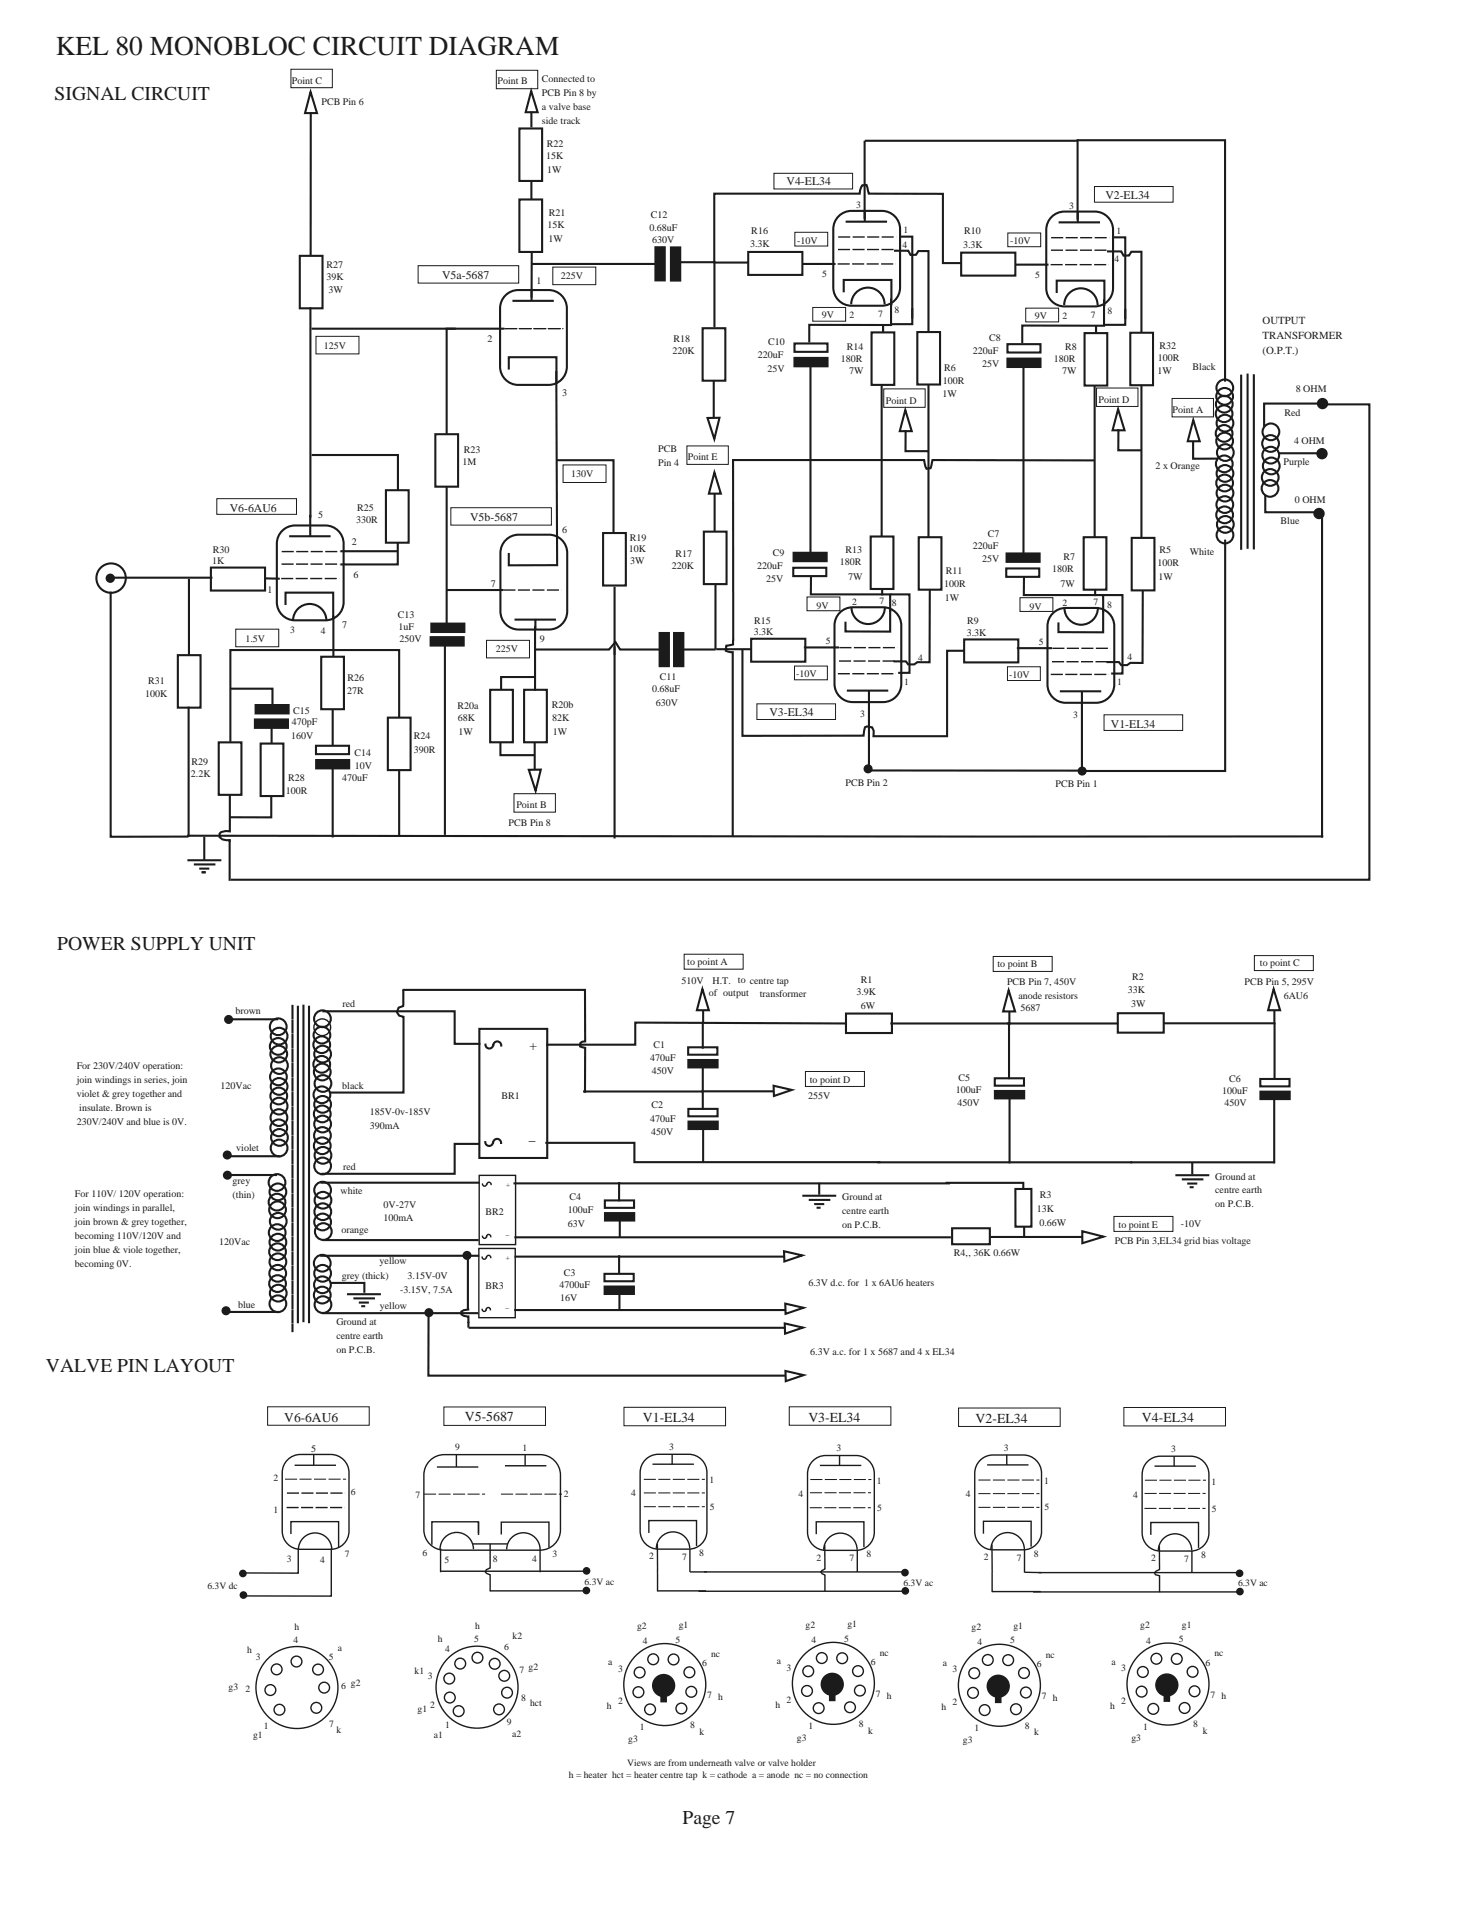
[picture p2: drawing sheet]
<svg xmlns="http://www.w3.org/2000/svg" width="216mm" height="279mm" viewBox="0 0 216 279" stroke-linecap="round" stroke-linejoin="round" font-family="sans-serif">
<g fill="none" stroke="#1f1a17" stroke-width=".3">
<path d="M75.8 18.8h3.3v7.6h-3.3zM43.8 37.3h3.3v7.7h-3.3zM75.8 29.1h3.3v7.7h-3.3zM109.2 36.8h7.9v3.3h-7.9zM140.3 36.9h7.9v3.3h-7.9zM102.6 47.9h3.3v7.7h-3.3zM127.2 48.5h3.3v7.7h-3.3zM133.9 48.5h3.3v7.6h-3.3zM158.3 48.6h3.3v7.7h-3.3zM165 48.6h3.3v7.6h-3.3zM56.3 71.6h3.4v7.6h-3.4zM63.6 63.4h3.3v7.6h-3.3z"/>
<path d="M88 77.8h3.4v7.7h-3.4zM102.7 77.6h3.4v7.7h-3.4zM127.1 78.3h3.3v7.7h-3.3zM134.1 78.4h3.3v7.7h-3.3zM158.2 78.4h3.3v7.7h-3.3zM165.2 78.5h3.3v7.7h-3.3zM26 95.6h3.3v7.7h-3.3zM30.8 82.9h7.9v3.3h-7.9zM46.9 95.9h3.3v7.6h-3.3zM109.7 93.2h7.9v3.4h-7.9zM140.7 93.3h7.9v3.4h-7.9zM31.9 108.4h3.3v7.6h-3.3z"/>
<path d="M38 108.5h3.4v7.7h-3.4zM46.1 108.9h4.8v1.2h-4.8zM56.6 104.8h3.3v7.6h-3.3zM71.6 100.7h3.3v7.7h-3.3zM76.5 100.7h3.3v7.7h-3.3z"/>
<circle cx="16.2" cy="84.4" r="2.15"/>
</g>
<g fill="#1f1a17" stroke="#1f1a17" stroke-width=".3">
<path d="M46.2 110.9h4.8v1.3h-4.8z" fill-rule="evenodd"/>
<path d="M37.2 105h4.8v1.3h-4.8z" fill-rule="evenodd"/>
<path d="M37.3 102.9h4.8v1.2h-4.8z" fill-rule="evenodd"/>
<path d="M62.9 93h4.8v1.2h-4.8z" fill-rule="evenodd"/>
<path d="M63 91h4.8v1.3h-4.8z" fill-rule="evenodd"/>
<circle cx="16.1" cy="84.4" r=".53"/>
</g>
<g fill="#fff" stroke="#1f1a17" stroke-width=".3">
<path d="M115.8 82.9h4.8v1.2h-4.8z" fill-rule="evenodd"/>
<path d="M146.9 83h4.8v1.2h-4.8z" fill-rule="evenodd"/>
</g>
<g fill="#1f1a17" stroke="#1f1a17" stroke-width=".3">
<path d="M116 52.2h4.8v1.3h-4.8z" fill-rule="evenodd"/>
<path d="M147.1 52.3h4.8v1.3h-4.8z" fill-rule="evenodd"/>
<path d="M115.8 80.7h4.9v1.2h-4.9z" fill-rule="evenodd"/>
<path d="M146.9 80.8h4.9v1.2h-4.9z" fill-rule="evenodd"/>
<path d="M96.3 92.4h1.3v4.8h-1.3z" fill-rule="evenodd"/>
<path d="M98.4 92.4h1.4v4.8h-1.4z" fill-rule="evenodd"/>
<path d="M95.7 36.1h1.3v4.8h-1.3z" fill-rule="evenodd"/>
<path d="M97.9 36.1h1.4v4.9h-1.4z" fill-rule="evenodd"/>
<path d="M100.5 154.7h4.2v1.1h-4.2z" fill-rule="evenodd"/>
<path d="M145.2 159.3h4.3v1h-4.3z" fill-rule="evenodd"/>
<path d="M184 159.4h4.3v1h-4.3z" fill-rule="evenodd"/>
<path d="M88.3 187.8h4.2v1.1h-4.2z" fill-rule="evenodd"/>
<path d="M88.3 177.1h4.3v1.1h-4.3z" fill-rule="evenodd"/>
<path d="M100.5 163.7h4.3v1.1h-4.3z" fill-rule="evenodd"/>
<circle cx="192.5" cy="75" r=".68"/>
<circle cx="193.1" cy="58.9" r=".68"/>
<circle cx="193" cy="66.2" r=".68"/>
</g>
<g fill="none" stroke="#1f1a17" stroke-width=".3">
<path d="M45.3 13.4l1 3.1h-1.8zM45.4 16.4l-.1 20.9M77.5 13.3l1 3.1h-1.8zM77.6 16.3v2.3M77.6 36.8v6.6M77.6 38.5h18.3M99.2 38.3h5.1M104.2 38.3h5.1M104.3 38.1v9.7M117.1 38.5h4.9M122.2 31.8a2.65 2.65 0 0 1 2.1-1h4.4a2.66 2.66 0 0 1 2.7 2.6v8.6a2.66 2.66 0 0 1-2.7 2.6h-4.4a2.66 2.66 0 0 1-2.7-2.6v-8.6l.1-.6zM123.4 32.4h6.1"/>
<path d="M126.2 20.5v11.5M126.2 30.8v1.6M130.5 36.6h2.1l.3 .6h.8l.4-.5h1.5M131.4 34.5h1.8v12M135.5 36.5v12M148.2 38.6h4.9M153.3 31.9a2.65 2.65 0 0 1 2.1-1h4.4a2.66 2.66 0 0 1 2.7 2.6v8.6a2.66 2.66 0 0 1-2.7 2.6h-4.4a2.66 2.66 0 0 1-2.7-2.6v-8.6l.1-.6zM154.5 32.5h6.1M157.3 20.5h21.5v35.2M157.3 20.3v11.8M157.3 30.9v1.6M161.6 36.7h2.1l.3 .6h.8l.3-.5h1.6"/>
<path d="M162.5 34.6h1.8v12M166.6 36.6v12M45.3 44.9v30.7M45.5 48h28.1M65.2 48v15.3M73.6 43.3a2.65 2.65 0 0 1 2.1-1h4.4a2.66 2.66 0 0 1 2.6 2.7v8.5a2.66 2.66 0 0 1-2.6 2.7h-4.4a2.66 2.66 0 0 1-2.7-2.7v-8.5l.1-.6zM74.3 53.9v-1.8h6.9v3.8M74.8 43.9h6M77.6 42.4v1.5M81.2 54.2l.1 28.3h-7v-1.8M104.2 55.5v5.5M116 50.1h4.8v1.3h-4.8z"/>
<path d="M118.3 53.5v27.2M123.2 42.7v-1.8h6.9v3.7M124.3 44.4a2.44 2.44 0 0 1 2.4-2.4 2.44 2.44 0 0 1 2.4 2.4M128.7 56.2v22.2M128.9 47.4v1.1M130.1 43.6v3.8h-12v2.6M132.2 59.9l.9 3h-1.8zM133.2 45v2.3h-3.1M135.5 56v22.4M147.1 50.2h4.8v1.3h-4.8zM149.4 53.6v27.2M154.3 42.8v-1.8h6.9v3.7"/>
<path d="M155.3 44.5a2.44 2.44 0 0 1 2.5-2.4 2.44 2.44 0 0 1 2.4 2.4M159.8 56.3v22.2M160 47.5v1.1M161.2 43.7v3.8h-12v2.6M163.2 59.7l1 3.1h-1.8zM164.3 45.1v2.3h-3.1M166.6 56.1v22.4M181.2 54.7v25.6M182.1 54.5v25.6M183 54.6v25.6M192.7 58.9h-8.2v3.4M41 77.7a2.65 2.65 0 0 1 2.1-1h4.4a2.66 2.66 0 0 1 2.7 2.7v8.5a2.66 2.66 0 0 1-2.7 2.7h-4.4a2.66 2.66 0 0 1-2.7-2.7v-8.5l.1-.6z"/>
<path d="M42.2 78.3h6.1M45.3 75.2v3.2M45.5 66.4h12.6v5.3M58.1 79.2v3.2h-8.4M65.2 71v20.2M73.6 79.1a2.65 2.65 0 0 1 2.1-1h4.4a2.66 2.66 0 0 1 2.7 2.6v8.5a2.66 2.66 0 0 1-2.7 2.7h-4.4a2.66 2.66 0 0 1-2.6-2.7v-8.5v-.6zM81.2 67.2h8.4v10.5M103.3 61h1.7l-.7 3.1zM104.3 69l.9 3.1h-1.7zM104.3 72.1v5.5M132.2 62.8v3.1h3.3M163.3 62.6l-.1 3.1h3.4"/>
<path d="M174.2 64.4v2.6l3.6-.1M174.2 61.3l.9 3.1h-1.7zM178.8 78.8v33.7h-21M184.7 72.2v2.6h8.3v47.5M27.6 84.5v11.1M38.7 84.4l2.1 .1M41.7 88.3v-1.8h6.9v3.7M42.8 90.6a2.44 2.44 0 0 1 2.4-2.4 2.44 2.44 0 0 1 2.5 2.4M48.7 94.9h-15.1v13.4M48.7 89.9v5.9M49.7 80.5h8.4M64.9 94v27.9"/>
<path d="M65.1 86.1h8.4M75.1 90.4h6.1M78.1 94.8h10.8l.9-1.1 .7 1.1h5.8M78.1 91.4v9.4M78.2 90.3v1.6M89.7 85.6v36.8M104.4 85.1l.1 9.7h-4.7M104.5 94.8h5.1M117.3 94.5h5.2M118.4 84.1v2.7h11.5v2.5M122.8 89.2l1.1-.5 .6-.1h4.4a2.66 2.66 0 0 1 2.7 2.7v8.5a2.66 2.66 0 0 1-2.7 2.7h-4.4a2.66 2.66 0 0 1-2.7-2.7v-8.5a2.65 2.65 0 0 1 1-2.1zM128.8 85.9v1"/>
<path d="M129.2 88.6a2.44 2.44 0 0 1-2.5 2.5 2.44 2.44 0 0 1-2.4-2.4M129.9 89v3.2h-6.5v-1.4M129.9 86.8h2.9v11.4h-1.7M135.7 86v10.7h-1.8l-.4 .3h-.9l-.4-.5h-1.8M148.4 94.6h5.2M149.5 84.2v2.7h11.5v2.5M153.9 89.3l1.1-.5 .6-.1h4.4a2.66 2.66 0 0 1 2.7 2.7v8.5a2.66 2.66 0 0 1-2.7 2.7h-4.4a2.66 2.66 0 0 1-2.7-2.7v-8.5a2.65 2.65 0 0 1 1-2.1zM159.9 86v1M160.3 88.7a2.44 2.44 0 0 1-2.5 2.5 2.44 2.44 0 0 1-2.4-2.4M161 89.1v3.2h-6.5v-1.4M161 86.9h2.9v11.4h-1.7M166.8 86.1v10.7h-1.8l-.5 .3h-.8l-.4-.5h-1.8"/>
<path d="M27.5 103.1v19M39.6 116.2v3.1h-6M48.6 103.6v5.2M48.6 112.2v10.1M77.2 112.4l1.7-.1-.7 3.1zM78.1 108.4v4M123.6 100.8h6.1M126.8 100.8v11.6M154.7 100.9h6.1M157.9 100.9v11.5M27.5 122l165.5 .1M27.5 125.6h4.7"/>
<path d="M28.4 126.2h2.9M29.2 126.8h1.2M29.6 127.3h.3M29.8 122.3v3.1M33.5 122.6v6M100.5 152.9h4.2v1.1h-4.2zM123.5 148h6.7v2.8h-6.7zM145.2 157.4h4.3v1.1h-4.3zM163.2 147.9h6.7v2.8h-6.7zM184 157.5h4.2v1.1h-4.2zM88.3 175.2h4.3v1.1h-4.3zM100.5 161.9h4.2v1.1h-4.2z"/>
<path d="M139 179.3h5.5v2.3h-5.5zM148.2 173.6h2.4v5.5h-2.4zM88.2 186h4.3v1h-4.3z"/>
<circle cx="178.7" cy="59" r="1.22"/>
<circle cx="178.8" cy="57.9" r="1.22"/>
<circle cx="178.8" cy="56.6" r="1.22"/>
<circle cx="178.7" cy="63.3" r="1.22"/>
<circle cx="178.7" cy="60.4" r="1.22"/>
<circle cx="178.7" cy="67.7" r="1.22"/>
<circle cx="178.8" cy="64.4" r="1.22"/>
<circle cx="178.8" cy="75.2" r="1.22"/>
<circle cx="178.8" cy="70.5" r="1.22"/>
<circle cx="178.8" cy="73.7" r="1.22"/>
<circle cx="178.8" cy="69.1" r="1.22"/>
<circle cx="178.8" cy="72" r="1.22"/>
<circle cx="178.8" cy="61.8" r="1.22"/>
<circle cx="178.8" cy="78.1" r="1.22"/>
<circle cx="178.9" cy="66.1" r="1.22"/>
<circle cx="178.9" cy="76.6" r="1.22"/>
<circle cx="185.4" cy="71.3" r="1.22"/>
<circle cx="185.4" cy="69.7" r="1.22"/>
<circle cx="185.5" cy="64.7" r="1.22"/>
<circle cx="185.5" cy="66.4" r="1.22"/>
<circle cx="185.5" cy="63" r="1.22"/>
<circle cx="185.6" cy="68" r="1.22"/>
</g>
<g fill="none" stroke="#1f1a17" stroke-width=".2">
<path d="M41.8 213.3a2.65 2.65 0 0 1 2.1-1h4.4a2.66 2.66 0 0 1 2.6 2.7v8.5a2.66 2.66 0 0 1-2.6 2.7h-4.4a2.66 2.66 0 0 1-2.7-2.7v-8.5l.1-.6zM43 213.9h6M45.8 212.3v1.6M62.5 213.5a2.97 2.97 0 0 1 2.3-1.2h14a2.98 2.98 0 0 1 3 3v8a2.98 2.98 0 0 1-3 3h-14a2.98 2.98 0 0 1-2.9-3v-8l.1-.7 .2-.6zM63.8 214.1h6M66.6 212.3v1.8M73.7 214h6.1M76.7 212.3v1.7M94.4 212.9l1.1-.5 .6-.1h4.4a2.66 2.66 0 0 1 2.7 2.6v8.6a2.66 2.66 0 0 1-2.7 2.6h-4.4a2.66 2.66 0 0 1-2.7-2.6v-8.6a2.65 2.65 0 0 1 1-2zM95.2 213.7h6.1M98.1 212.3v1.5M118.5 213.5a2.65 2.65 0 0 1 2-1h4.5a2.66 2.66 0 0 1 2.6 2.6v8.6a2.66 2.66 0 0 1-2.6 2.6h-4.5a2.66 2.66 0 0 1-2.6-2.6v-8.6l.1-.6z"/>
<path d="M119.7 213.9h6M122.6 212.4v1.5M142.9 213.4a2.65 2.65 0 0 1 2-1h4.5a2.66 2.66 0 0 1 2.6 2.6v8.6a2.66 2.66 0 0 1-2.6 2.6h-4.5a2.66 2.66 0 0 1-2.6-2.6v-8.6l.1-.6zM144.1 213.8h6M147 212.4v1.5M167.3 213.6a2.65 2.65 0 0 1 2.1-1h4.4a2.66 2.66 0 0 1 2.7 2.6v8.6a2.66 2.66 0 0 1-2.7 2.6h-4.4a2.66 2.66 0 0 1-2.7-2.6v-8.6l.1-.6zM168.5 214h6.1M171.4 212.5v1.5M42.5 223.9v-1.8h6.9v3.7M43.5 226.1v3.5h-7.6M43.6 226.2a2.44 2.44 0 0 1 2.4-2.4 2.44 2.44 0 0 1 2.4 2.4M48.4 226v7h-12.7"/>
<path d="M64.2 226.1a2.44 2.44 0 0 1 2.5-2.4 2.44 2.44 0 0 1 2.4 2.4M64.3 226v3.5M68.9 225.4h5.2M69.8 223.8v-1.7h-6.8v3.4M69.8 222.1v2M71.5 225.3l.1 3.6-.6 .2-.2 .4 .2 .2 .6 .2v2.4M73.2 224v-1.8h6.9v3.7M74 226.2a2.44 2.44 0 0 1 2.4-2.5 2.44 2.44 0 0 1 2.4 2.5M78.8 226.2v3.3M94.7 223.8v-1.8h7v3.7M95.8 226.1a2.44 2.44 0 0 1 2.4-2.5 2.44 2.44 0 0 1 2.5 2.5M96 225.4v6.9"/>
<path d="M96 232.2h7.1M100.7 226.1v3.4h31.5M102 232.3h30.2M119.2 224v-1.9h6.9v3.8M120.2 226.2a2.44 2.44 0 0 1 2.5-2.4 2.44 2.44 0 0 1 2.4 2.4M120.4 225.6v3.4l-.6 .5 .2 .2 .4 .2v2.4M125.1 226.3v3.2M143.6 223.9v-1.8h6.9v3.7M144.7 226.2a2.44 2.44 0 0 1 2.4-2.5 2.44 2.44 0 0 1 2.4 2.5M144.8 225.5v6.9M144.8 232.3h7.1M149.6 229.5l2.4 .1"/>
<path d="M149.6 226.2v3.4M150.8 232.4h30.3M151.6 229.6h29.5M168 224.1v-1.8h7v3.7M169.1 226.3a2.44 2.44 0 0 1 2.4-2.4 2.44 2.44 0 0 1 2.5 2.4M169.2 225.7l.1 3.4-.6 .3-.2 .2 .2 .3 .6 .1v2.4M174 226.4v3.2"/>
<circle cx="39.5" cy="246.7" r=".79"/>
<circle cx="40.4" cy="243.7" r=".79"/>
<circle cx="40.8" cy="249.6" r=".79"/>
<circle cx="43.3" cy="242.5" r=".79"/>
<circle cx="43.3" cy="246.3" r="6"/>
<circle cx="46.2" cy="249.3" r=".79"/>
<circle cx="46.4" cy="243.7" r=".79"/>
<circle cx="47.3" cy="246.4" r=".79"/>
<circle cx="65.6" cy="245" r=".79"/>
<circle cx="65.7" cy="247.8" r=".79"/>
<circle cx="67" cy="249.8" r=".79"/>
<circle cx="67.2" cy="242.9" r=".79"/>
<circle cx="69.6" cy="246.3" r="6"/>
<circle cx="69.7" cy="242" r=".79"/>
<circle cx="72.2" cy="242.9" r=".79"/>
<circle cx="72.8" cy="249.5" r=".79"/>
<circle cx="73.6" cy="244.6" r=".79"/>
<circle cx="74" cy="247.1" r=".79"/>
<circle cx="93.2" cy="247" r=".79"/>
<circle cx="93.4" cy="244.1" r=".79"/>
<circle cx="94.9" cy="249.5" r=".79"/>
<circle cx="95.4" cy="242.2" r=".79"/>
<circle cx="97" cy="245.9" r="6"/>
<circle cx="98.3" cy="242.2" r=".79"/>
<circle cx="99.5" cy="249.4" r=".79"/>
<circle cx="100.6" cy="244.1" r=".79"/>
<circle cx="100.9" cy="247" r=".79"/>
<circle cx="117.8" cy="246.8" r=".79"/>
<circle cx="118" cy="244" r=".79"/>
<circle cx="119.5" cy="249.4" r=".79"/>
<circle cx="120" cy="242" r=".79"/>
<circle cx="121.7" cy="245.7" r="6"/>
<circle cx="122.9" cy="242.1" r=".79"/>
<circle cx="124.1" cy="249.2" r=".79"/>
<circle cx="125.2" cy="243.9" r=".79"/>
<circle cx="125.5" cy="246.8" r=".79"/>
<circle cx="142" cy="247.1" r=".79"/>
<circle cx="142.2" cy="244.2" r=".79"/>
<circle cx="143.7" cy="249.6" r=".79"/>
<circle cx="144.2" cy="242.3" r=".79"/>
<circle cx="145.9" cy="246" r="6"/>
<circle cx="147.2" cy="242.3" r=".79"/>
<circle cx="148.3" cy="249.5" r=".79"/>
<circle cx="149.5" cy="244.2" r=".79"/>
<circle cx="149.8" cy="247.1" r=".79"/>
<circle cx="166.6" cy="246.9" r=".79"/>
<circle cx="166.8" cy="244.1" r=".79"/>
<circle cx="168.4" cy="249.5" r=".79"/>
<circle cx="168.8" cy="242.1" r=".79"/>
<circle cx="170.5" cy="245.8" r="6"/>
<circle cx="171.8" cy="242.2" r=".79"/>
<circle cx="172.9" cy="249.3" r=".79"/>
<circle cx="174.1" cy="244" r=".79"/>
<circle cx="174.4" cy="246.9" r=".79"/>
</g>
<g fill="none" stroke="#1f1a17" stroke-width=".2" stroke-dasharray="1.8 .4" stroke-linecap="butt">
<path d="M122.3 38.5h8.5M122.3 36.4h8.5M122.4 34.6h8.4M153.4 38.6h8.4M153.4 36.5h8.5M153.4 34.7h8.5M41 84.5h8.5M41.1 82.3h8.5M41.1 80.5h8.5M73.5 86.1h8.5M122.3 98.3h8.5M122.5 96.5h8.5"/>
<path d="M122.5 94.5h8.5M153.4 98.5h8.5M153.6 96.6h8.5M153.6 94.6h8.5M41.9 218h8.5M41.8 220.1h8.5"/>
</g>
<path d="M73.7 48h8.5" fill="none" stroke="#1f1a17" stroke-width=".2" stroke-dasharray="1.8 .4"/>
<g fill="#1f1a17" stroke="#1f1a17" stroke-width=".2">
<path d="M96.5 246.7h.8v1.7h-.8z" fill-rule="evenodd"/>
<path d="M145.3 246.8h.8v1.7h-.8z" fill-rule="evenodd"/>
<path d="M121.1 246.6h.8v1.6h-.8z" fill-rule="evenodd"/>
<path d="M170 246.7h.7v1.6h-.7z" fill-rule="evenodd"/>
<circle cx="96.9" cy="246.1" r="1.6"/>
<circle cx="145.7" cy="246.2" r="1.6"/>
<circle cx="121.5" cy="245.9" r="1.6"/>
<circle cx="170.3" cy="246" r="1.6"/>
<circle cx="35.5" cy="232.8" r=".46"/>
<circle cx="35.5" cy="229.7" r=".46"/>
<circle cx="132.1" cy="229.6" r=".46"/>
<circle cx="85.6" cy="229.3" r=".46"/>
<circle cx="180.9" cy="229.7" r=".46"/>
<circle cx="132.2" cy="232.2" r=".46"/>
<circle cx="85.6" cy="232.2" r=".46"/>
<circle cx="181" cy="232.3" r=".46"/>
</g>
<path d="M42.5 10.1h6v2.7h-6zM72.5 10.3h6v2.7h-6zM129 56.8h6.1v2.7h-6.1zM160.1 56.6h6v2.7h-6zM171.1 58.2h6v2.7h-6zM100.3 65.1h6v2.7h-6zM75 115.9h6.1v2.7h-6.1z" fill="none" stroke="#1f1a17" stroke-width=".15"/>
<g fill="#fff" stroke="#1f1a17" stroke-width=".3">
<path d="M112.9 158.5l2.7 .6-2.6 .9z" fill-rule="evenodd"/>
<path d="M114.5 182.7l2.6 .6-2.6 .8z" fill-rule="evenodd"/>
<path d="M114.6 193.2l2.6 .6-2.6 .9z" fill-rule="evenodd"/>
<path d="M114.6 190.3l2.7 .6-2.6 .9z" fill-rule="evenodd"/>
<path d="M114.7 200.1l2.6 .6-2.6 .9z" fill-rule="evenodd"/>
</g>
<g fill="none" stroke="#1f1a17" stroke-width=".3">
<path d="M77.6 26.4v2.7M104.3 38.3v-10h21.2l.1-.5 .3-.7 .6-.1 .3 1.3h10.8v10.1h2.7M126.2 20.5h31.1M193.5 59h6.4v69.4h-166.2M128.6 67.2h6.3l.4 1.2h.5l.3-1.2h23.6M128.7 67.2h-21.7v26.3M186.7 66.2h5.9M16.2 86.4v35.7h11.3M16.3 84.3h14.7M48.6 94.9h9.7v9.8M78.1 98.8h-4.9v1.9M107 93.3v.8l-1 .2-.1 .7 1.1 .2v26.8"/>
<path d="M108.4 94.8v12.6h17.7l.2-1.2 .2-.2 .8 .2 .2 .5v.8h10.8v-12.5h2.4M33.6 116.1v5.3l-.7-.1-.6 .2-.2 .2v.5l.4 .3 1 .1v.3M33.7 100.5h6.1v2.4M39.6 106.1v2.4M58.3 112.4v9.6M73.1 108.4v1.8h4.9M126.8 112.5h31M29.6 127.3h.3M33.3 148.8h7.3M43.5 147v46M44.3 146.8v46.1M45.1 147v46"/>
<path d="M47.2 147.6h19.2v4.8h3.6M58.9 144.7v2.2l-.7 .2-.3 .7 .4 .5 .6 .1v11.1h-10.7M58.9 144.5h26.5v7.5l-.4 .1-.3 .2v.5l.7 .2v6.4M70 150.2h9.9v18.8h-9.9zM70.9 152.5a.56 .56 0 0 0 .5 .6 .56 .56 0 0 0 .6-.5M72 152.6a.58 .58 0 0 1 .6-.6 .58 .58 0 0 1 .6 .6M85.3 159.3h17.1M102.5 159.3h10.3M102.5 144.4l1 3.1h-1.8zM102.6 149.3v3.6M102.6 155.9v5.9M102.6 147.6v1.7"/>
<path d="M123.3 149.4l-30.6-.1v3.2h-12.8M130.1 149.4h33M147.2 144.6l1 3.1h-1.8zM147.3 149.4v8M147.3 147.8v1.6M170.1 149.4h15.9M185.9 144.4l1 3.1h-1.8zM186 147.6v1.7M186.1 149.5v8M33.1 171.5h7.3M33.7 168.8h7.1M46.9 172.6h22.9"/>
<path d="M69.8 167h-3.4v4.3h-19.3M70.8 166.7a.56 .56 0 0 0 .6 .6 .56 .56 0 0 0 .6-.5M72 166.8a.58 .58 0 0 1 .6-.6 .58 .58 0 0 1 .5 .6M75.1 172.7h63.4M79.8 166.8h12.8v2.8h35.8M90.4 172.7v2.5M90.5 178.2v2.2M102.6 164.7v4.9M117.3 174.5h4.6M118.2 175.2h2.9M119 175.8h1.2M119.4 176.3h.2"/>
<path d="M119.6 172.7v1.7M128.2 169.7h57.8M138 172.7h11.4v.7M147.4 160.3v9.4M149.5 179.1v1.3M158 179.7l3.1 .8-3.1 1zM171.7 171.6h4.7M172.7 172.2h2.8M173.5 172.8h1.1M173.8 173.3h.3M174 169.7v1.7M186 160.3v9.4"/>
<path d="M33.5 191.5h7.1M46.9 183.3h22.9M47.2 191.7h22.5M47.2 181h22.5M48.2 187.3h5v1.4M50.8 188.9h4.6M51.7 189.5h2.9M52.5 190.1h1.2M52.9 190.7h.3M62.6 191.6l-.1 9.2h52.1M68.3 183.3v7.8M68.4 191.2l-.7 .1-.4 .2 .1 .4 .3 .2 .7 .1v.8"/>
<path d="M68.4 192.9v.9M68.4 193.8h46.2M75.2 191.2h39.3M75.2 180.6h63.5M75.3 183.4h39.1M90.4 183.4v2.4M90.4 188.9v2.3M144.6 180.6h13.3"/>
<circle cx="40.6" cy="152.8" r="1.22"/>
<circle cx="40.6" cy="149.9" r="1.22"/>
<circle cx="40.6" cy="157.2" r="1.22"/>
<circle cx="40.7" cy="160" r="1.22"/>
<circle cx="40.7" cy="153.9" r="1.22"/>
<circle cx="40.7" cy="158.6" r="1.22"/>
<circle cx="40.7" cy="151.3" r="1.22"/>
<circle cx="40.8" cy="155.5" r="1.22"/>
<circle cx="47" cy="155.4" r="1.22"/>
<circle cx="47" cy="152.5" r="1.22"/>
<circle cx="47" cy="151.1" r="1.22"/>
<circle cx="47" cy="159.8" r="1.22"/>
<circle cx="47" cy="156.5" r="1.22"/>
<circle cx="47.1" cy="148.7" r="1.22"/>
<circle cx="47.1" cy="153.9" r="1.22"/>
<circle cx="47.1" cy="158.2" r="1.22"/>
<circle cx="40.4" cy="175.5" r="1.22"/>
<circle cx="40.4" cy="172.6" r="1.22"/>
<circle cx="40.5" cy="179.9" r="1.22"/>
<circle cx="40.5" cy="176.6" r="1.22"/>
<circle cx="40.6" cy="174" r="1.22"/>
<circle cx="40.6" cy="178.3" r="1.22"/>
<circle cx="40.7" cy="164.6" r="1.22"/>
<circle cx="40.7" cy="163.1" r="1.22"/>
<circle cx="40.7" cy="167.6" r="1.22"/>
<circle cx="40.7" cy="161.5" r="1.22"/>
<circle cx="40.8" cy="166" r="1.22"/>
<circle cx="47" cy="162.6" r="1.22"/>
<circle cx="47" cy="167.3" r="1.22"/>
<circle cx="47.1" cy="165.8" r="1.22"/>
<circle cx="47.1" cy="178.4" r="1.22"/>
<circle cx="47.1" cy="161.2" r="1.22"/>
<circle cx="47.1" cy="170.2" r="1.22"/>
<circle cx="47.1" cy="173.7" r="1.22"/>
<circle cx="47.1" cy="164.1" r="1.22"/>
<circle cx="47.1" cy="176.9" r="1.22"/>
<circle cx="47.1" cy="175.2" r="1.22"/>
<circle cx="47.1" cy="168.7" r="1.22"/>
<circle cx="47.2" cy="179.8" r="1.22"/>
<circle cx="40.5" cy="187.4" r="1.22"/>
<circle cx="40.5" cy="182.7" r="1.22"/>
<circle cx="40.5" cy="185.9" r="1.22"/>
<circle cx="40.6" cy="190.3" r="1.22"/>
<circle cx="40.6" cy="184.2" r="1.22"/>
<circle cx="40.6" cy="181.3" r="1.22"/>
<circle cx="40.6" cy="188.8" r="1.22"/>
<circle cx="47" cy="189.1" r="1.22"/>
<circle cx="47" cy="184.4" r="1.22"/>
<circle cx="47.1" cy="187.6" r="1.22"/>
<circle cx="47.1" cy="185.9" r="1.22"/>
<circle cx="47.1" cy="190.4" r="1.22"/>
</g>
<g fill="none" stroke="#1f1a17" stroke-width=".2">
<path d="M70 171.6h5.3v10.1h-5.3zM70.4 172.9a.3 .3 0 0 0 .3 .3 .3 .3 0 0 0 .3-.3M71.1 172.9a.31 .31 0 0 1 .3-.3 .31 .31 0 0 1 .3 .3M69.9 182.2h5.3v10.2h-5.3zM70.4 183.5a.3 .3 0 0 0 .3 .3 .3 .3 0 0 0 .3-.3M70.4 191.1a.32 .32 0 0 0 .4 .3 .32 .32 0 0 0 .2-.4 .31 .31 0 0 1 .4-.1 .31 .31 0 0 1 .2 .3M70.4 180.5a.32 .32 0 0 0 .4 .3 .32 .32 0 0 0 .3-.5 .31 .31 0 0 1 .3-.1 .31 .31 0 0 1 .2 .3M71 183.5a.31 .31 0 0 1 .3-.3 .31 .31 0 0 1 .3 .4M64.3 229.4h21.3M71.5 232.2h14"/>
<circle cx="47" cy="150" r="1.22"/>
</g>
<g fill="#1f1a17" stroke="#1f1a17" stroke-width=".3">
<circle cx="68.2" cy="183.3" r=".51"/>
<circle cx="62.6" cy="191.6" r=".51"/>
<circle cx="33.4" cy="148.8" r=".51"/>
<circle cx="126.7" cy="112.2" r=".51"/>
<circle cx="158" cy="112.6" r=".51"/>
<circle cx="33.2" cy="171.6" r=".51"/>
<circle cx="33.2" cy="168.6" r=".51"/>
<circle cx="33" cy="191.3" r=".51"/>
</g>
<path d="M42.7 146.8v47.5" fill="none" stroke="#1f1a17" stroke-width=".3" stroke-dasharray="1.8 .4"/>
<g fill="none" stroke="#1f1a17" stroke-width=".15">
<path d="M61 38.8h14.7v2.5h-14.7zM80.7 39h6.3v2.6h-6.3zM113 25.3h11.5v2.3h-11.5zM116 33.9h4.8v2h-4.8zM147.1 34h4.8v2h-4.8zM159.8 27.2h11.4v2.3h-11.4zM46.1 49.1h6.3v2.6h-6.3zM118.6 44.9h4.8v2h-4.8zM149.7 45h4.8v2h-4.8zM31.6 72.8h11.7v2.3h-11.7zM65.8 74.1h14.7v2.6h-14.7zM82.2 67.9h6.3v2.5h-6.3z"/>
<path d="M34.4 91.8h6.3v2.6h-6.3zM71 93.5h6.3v2.5h-6.3zM116 97.2h4.8v2h-4.8zM117.8 87.1h4.8v2.1h-4.8zM147.1 97.3h4.8v2h-4.8zM148.9 87.2h4.8v2.1h-4.8zM110.5 102.7h11.5v2.3h-11.5zM161.2 104.3h11.4v2.3h-11.4zM99.9 139.3h8.6v2.2h-8.6zM145 139.6h8.6v2.2h-8.6zM183.1 139.5h8.6v2.2h-8.6zM117.6 156.4h8.6v2.2h-8.6z"/>
<path d="M162.6 177.6h8.6v2.2h-8.6zM39.1 205.4h14.8v2.7h-14.8zM64.8 205.4h14.8v2.7h-14.8zM91.1 205.4h14.8v2.7h-14.8zM115.2 205.4h14.8v2.7h-14.8zM139.9 205.5h14.9v2.7h-14.9zM164.1 205.5h14.8v2.7h-14.8z"/>
</g>
<g fill="none" stroke="#1f1a17" stroke-width=".15" stroke-dasharray="1.8 .4" stroke-linecap="butt">
<path d="M41.6 215.9h8.9M61.9 218.1h8.9M73.1 218.1h8.9M94 217.9h8.9M94 219.9h8.9M94 216h8.9M118.2 217.9h9M118.3 216h8.9M142.8 218h8.9M142.8 216.1h8.9M167.1 218h8.9M167.1 216.1h8.9"/>
<path d="M118.2 220.1h8.9M142.8 220h8.9M167.1 220.2h8.9"/>
</g>
<text font-size="4" fill="#1f1a17" x="8.1" y="8">KEL 80 MONOBLOC CIRCUIT DIAGRAM</text>
<g font-size="2.9" fill="#1f1a17">
<text x="8" y="14.5">SIGNAL CIRCUIT</text>
<text x="8.4" y="138.7">POWER SUPPLY UNIT</text>
<text x="6.7" y="200.2">VALVE PIN LAYOUT</text>
<text x="99.6" y="266.2">Page 7</text>
</g>
<g font-size="2" fill="#1f1a17">
<text x="77.3" y="153.3">+</text>
<text x="77.2" y="166.4">_</text>
<text x="41.5" y="207.5">V6-6AU6</text>
<text x="67.9" y="207.5">V5-5687</text>
<text x="93.9" y="207.6">V1-EL34</text>
<text x="118" y="207.6">V3-EL34</text>
<text x="142.4" y="207.7">V2-EL34</text>
<text x="166.7" y="207.6">V4-EL34</text>
</g>
<g font-size="1.7" fill="#1f1a17">
<text x="114.8" y="27.1">V4-EL34</text>
<text x="161.4" y="29.1">V2-EL34</text>
<text x="64.5" y="40.7">V5a-5687</text>
<text x="33.6" y="74.7">V6-6AU6</text>
<text x="68.6" y="76.1">V5b-5687</text>
<text x="112.3" y="104.5">V3-EL34</text>
<text x="162.2" y="106.3">V1-EL34</text>
</g>
<g font-size="1.6" fill="#1f1a17">
<text x="184.3" y="47.3">OUTPUT</text>
<text x="184.3" y="49.5">TRANSFORMER</text>
<text x="184.3" y="51.7">(O.P.T.)</text>
</g>
<g font-size="1.5" fill="#1f1a17">
<text x="42.6" y="12.2">Point C</text>
<text x="46.9" y="15.3">PCB Pin 6</text>
<text x="72.6" y="12.2">Point B</text>
<text x="79.1" y="12">Connected to</text>
<text x="79.1" y="14">PCB Pin 8 by</text>
<text x="79.1" y="16.1">a valve base</text>
<text x="79.1" y="18.1">side track</text>
<text x="79.7" y="23.2">15K</text>
<text x="79.8" y="21.5">R22</text>
<text x="79.9" y="25.2">1W</text>
<text x="79.9" y="33.2">15K</text>
<text x="80.1" y="35.3">1W</text>
<text x="80.1" y="31.5">R21</text>
<text x="94.8" y="33.8">0.68uF</text>
<text x="95" y="31.8">C12</text>
<text x="95.2" y="35.5">630V</text>
<text x="109.7" y="34.1">R16</text>
<text x="116.4" y="35.6">-10V</text>
<text x="140.8" y="34.2">R10</text>
<text x="147.4" y="35.7">-10V</text>
<text x="47.7" y="40.9">39K</text>
<text x="47.7" y="39.2">R27</text>
<text x="78.3" y="41.5">1</text>
<text x="81.9" y="40.8">225V</text>
<text x="109.5" y="36.1">3.3K</text>
<text x="140.6" y="36.2">3.3K</text>
<text x="47.9" y="42.8">3W</text>
<text x="120" y="46.4">9V</text>
<text x="151.1" y="46.5">9V</text>
<text x="47.3" y="51">125V</text>
<text x="71.2" y="50">2</text>
<text x="98.2" y="51.6">220K</text>
<text x="98.3" y="50">R18</text>
<text x="110.6" y="52.3">220uF</text>
<text x="112.1" y="50.4">C10</text>
<text x="122.8" y="52.8">180R</text>
<text x="123.6" y="51.1">R14</text>
<text x="142" y="51.6">220uF</text>
<text x="143.4" y="53.6">25V</text>
<text x="144.4" y="49.7">C8</text>
<text x="153.8" y="52.9">180R</text>
<text x="155.5" y="51.2">R8</text>
<text x="169" y="52.8">100R</text>
<text x="169.2" y="51">R32</text>
<text x="82.1" y="57.8">3</text>
<text x="112" y="54.3">25V</text>
<text x="124" y="54.6">7W</text>
<text x="129.3" y="59">Point D</text>
<text x="137.6" y="57.9">1W</text>
<text x="137.6" y="56">100R</text>
<text x="137.8" y="54.2">R6</text>
<text x="155.1" y="54.7">7W</text>
<text x="160.4" y="58.9">Point D</text>
<text x="169" y="54.6">1W</text>
<text x="174.1" y="54">Black</text>
<text x="189.2" y="57.2">8 OHM</text>
<text x="171.2" y="60.2">Point A</text>
<text x="187.5" y="60.7">Red</text>
<text x="188.9" y="64.7">4 OHM</text>
<text x="67.5" y="67.9">1M</text>
<text x="67.7" y="66.1">R23</text>
<text x="83.4" y="69.6">130V</text>
<text x="96.1" y="66">PCB</text>
<text x="96.1" y="68.1">Pin 4</text>
<text x="100.4" y="67.1">Point E</text>
<text x="168.7" y="68.5">2 x Orange</text>
<text x="187.4" y="67.9">Purple</text>
<text x="46.4" y="75.6">5</text>
<text x="52" y="76.4">330R</text>
<text x="52.1" y="74.6">R25</text>
<text x="82.1" y="77.7">6</text>
<text x="186.9" y="76.5">Blue</text>
<text x="189" y="73.5">0 OHM</text>
<text x="31" y="82.3">1K</text>
<text x="31.1" y="80.7">R30</text>
<text x="51.4" y="79.6">2</text>
<text x="91.8" y="80.6">10K</text>
<text x="91.9" y="79">R19</text>
<text x="92" y="82.4">3W</text>
<text x="98.1" y="83">220K</text>
<text x="98.6" y="81.3">R17</text>
<text x="110.5" y="83">220uF</text>
<text x="112.8" y="81.1">C9</text>
<text x="122.6" y="82.5">180R</text>
<text x="123.4" y="80.7">R13</text>
<text x="138.1" y="83.7">R11</text>
<text x="142" y="80.2">220uF</text>
<text x="143.4" y="82.1">25V</text>
<text x="144.2" y="78.4">C7</text>
<text x="153.6" y="83.6">180R</text>
<text x="155.2" y="81.7">R7</text>
<text x="169" y="82.6">100R</text>
<text x="169.2" y="80.7">R5</text>
<text x="173.7" y="81">White</text>
<text x="39" y="86.6">1</text>
<text x="51.6" y="84.4">6</text>
<text x="71.7" y="85.7">7</text>
<text x="111.9" y="84.9">25V</text>
<text x="119.2" y="88.9">9V</text>
<text x="123.8" y="84.7">7W</text>
<text x="137.8" y="85.6">100R</text>
<text x="137.9" y="87.7">1W</text>
<text x="150.3" y="89">9V</text>
<text x="154.8" y="85.7">7W</text>
<text x="169.1" y="84.6">1W</text>
<text x="35.8" y="93.7">1.5V</text>
<text x="49.9" y="91.7">7</text>
<text x="58.1" y="90.2">C13</text>
<text x="58.2" y="92">1uF</text>
<text x="58.3" y="93.8">250V</text>
<text x="72.4" y="95.2">225V</text>
<text x="78.8" y="93.7">9</text>
<text x="110" y="92.7">3.3K</text>
<text x="110.1" y="91.1">R15</text>
<text x="141.1" y="92.8">3.3K</text>
<text x="141.2" y="91.2">R9</text>
<text x="21.2" y="101.7">100K</text>
<text x="21.6" y="99.8">R31</text>
<text x="50.7" y="101.2">27R</text>
<text x="50.7" y="99.5">R26</text>
<text x="95.2" y="101">0.68uF</text>
<text x="96.3" y="99.3">C11</text>
<text x="116.2" y="98.8">-10V</text>
<text x="147.3" y="98.9">-10V</text>
<text x="42.5" y="107.8">160V</text>
<text x="42.6" y="105.8">470pF</text>
<text x="42.8" y="104.2">C15</text>
<text x="60.4" y="107.8">R24</text>
<text x="66.8" y="103.4">R20a</text>
<text x="66.8" y="105.3">68K</text>
<text x="67" y="107.3">1W</text>
<text x="80.5" y="103.4">R20b</text>
<text x="80.6" y="105.2">82K</text>
<text x="80.7" y="107.3">1W</text>
<text x="95.7" y="103.1">630V</text>
<text x="27.9" y="113.5">2.2K</text>
<text x="27.9" y="111.6">R29</text>
<text x="42.1" y="113.9">R28</text>
<text x="51.7" y="110.3">C14</text>
<text x="51.8" y="112.3">10V</text>
<text x="60.4" y="109.9">390R</text>
<text x="41.7" y="115.8">100R</text>
<text x="49.9" y="114">470uF</text>
<text x="75.4" y="117.9">Point B</text>
<text x="123.4" y="114.7">PCB Pin 2</text>
<text x="154.1" y="114.9">PCB Pin 1</text>
<text x="74.2" y="120.5">PCB Pin 8</text>
<text x="99.5" y="143.6">510V</text>
<text x="100.3" y="140.9">to point A</text>
<text x="104" y="143.6">H.T.</text>
<text x="107.7" y="143.5">to centre tap</text>
<text x="125.7" y="143.6">R1</text>
<text x="145.6" y="141.1">to point B</text>
<text x="147" y="143.7">PCB Pin 7, 450V</text>
<text x="165.3" y="143">R2</text>
<text x="181.7" y="143.7">PCB Pin 5, 295V</text>
<text x="183.9" y="141">to point C</text>
<text x="34.4" y="148">brown</text>
<text x="50" y="147.1">red</text>
<text x="103.5" y="145.4">of output</text>
<text x="110.9" y="145.6">transformer</text>
<text x="125" y="145.3">3.9K</text>
<text x="125.7" y="147.2">6W</text>
<text x="148.7" y="145.8">anode resistors</text>
<text x="149" y="147.5">5687</text>
<text x="164.6" y="144.9">33K</text>
<text x="165.1" y="147">3W</text>
<text x="187.4" y="145.8">6AU6</text>
<text x="94.9" y="154.9">470uF</text>
<text x="95.4" y="153">C1</text>
<text x="11.2" y="156">For 230V/240V operation:</text>
<text x="11.2" y="158.1">join windings in series, join</text>
<text x="11.2" y="160.1">violet &amp; grey together and</text>
<text x="32.2" y="159">120Vac</text>
<text x="50" y="159">black</text>
<text x="73.2" y="160.4">BR1</text>
<text x="95.1" y="161.7">C2</text>
<text x="95.2" y="156.7">450V</text>
<text x="118" y="160.5">255V</text>
<text x="118.2" y="158.1">to point D</text>
<text x="139.5" y="159.6">100uF</text>
<text x="139.8" y="161.5">450V</text>
<text x="139.9" y="157.8">C5</text>
<text x="178.4" y="159.7">100uF</text>
<text x="178.8" y="161.5">450V</text>
<text x="179.4" y="157.9">C6</text>
<text x="11.2" y="164.2">230V/240V and blue is 0V.</text>
<text x="11.6" y="162.1">insulate. Brown is</text>
<text x="34.5" y="168">violet</text>
<text x="54" y="162.7">185V-0v-185V</text>
<text x="54" y="164.8">390mA</text>
<text x="94.9" y="163.9">470uF</text>
<text x="95" y="165.7">450V</text>
<text x="34" y="172.8">grey</text>
<text x="50.1" y="170.8">red</text>
<text x="177.4" y="172.2">Ground at</text>
<text x="10.9" y="174.8">For 110V/ 120V operation:</text>
<text x="10.9" y="176.8">join windings in parallel,</text>
<text x="10.9" y="178.8">join brown &amp; grey together,</text>
<text x="34" y="174.9">(thin)</text>
<text x="49.7" y="174.3">white</text>
<text x="56" y="176.3">0V-27V</text>
<text x="56" y="178.3">100mA</text>
<text x="70.9" y="177.4">BR2</text>
<text x="82.9" y="177">100uF</text>
<text x="82.9" y="179">63V</text>
<text x="83.1" y="175.2">C4</text>
<text x="122.9" y="175.2">Ground at</text>
<text x="122.9" y="177.2">centre earth</text>
<text x="122.9" y="179.2">on P.C.B.</text>
<text x="151.4" y="176.9">13K</text>
<text x="151.7" y="179">0.66W</text>
<text x="151.8" y="174.9">R3</text>
<text x="163.3" y="179.2">to point E</text>
<text x="172.4" y="179.1">-10V</text>
<text x="177.4" y="174.2">centre earth</text>
<text x="177.4" y="176.2">on P.C.B.</text>
<text x="10.9" y="180.8">becoming 110V/120V and</text>
<text x="10.9" y="182.9">join blue &amp; viole together,</text>
<text x="10.9" y="184.9">becoming 0V.</text>
<text x="32" y="181.7">120Vac</text>
<text x="49.9" y="180">orange</text>
<text x="55.4" y="184.6">yellow</text>
<text x="139.2" y="183.4">R4,, 36K 0.66W</text>
<text x="162.7" y="181.5">PCB Pin 3,EL34 grid bias voltage</text>
<text x="34.7" y="190.9">blue</text>
<text x="49.9" y="186.7">grey (thick)</text>
<text x="55.4" y="191.1">yellow</text>
<text x="58.4" y="188.8">-3.15V, 7.5A</text>
<text x="59.5" y="186.7">3.15V-0V</text>
<text x="70.9" y="188.1">BR3</text>
<text x="81.7" y="188">4700uF</text>
<text x="81.8" y="189.9">16V</text>
<text x="82.3" y="186.2">C3</text>
<text x="118" y="187.7">6.3V d.c. for 1 x 6AU6 heaters</text>
<text x="49.1" y="193.5">Ground at</text>
<text x="49.1" y="195.5">centre earth</text>
<text x="49.1" y="197.5">on P.C.B.</text>
<text x="118.3" y="197.8">6.3V a.c. for 1 x 5687 and 4 x EL34</text>
<text x="45.4" y="211.9">5</text>
</g>
<g font-size="1.4" fill="#1f1a17">
<text x="125" y="30.4">3</text>
<text x="131.9" y="34">1</text>
<text x="156.1" y="30.5">3</text>
<text x="163" y="34.1">1</text>
<text x="120" y="40.5">5</text>
<text x="131.7" y="36.1">4</text>
<text x="151.1" y="40.6">5</text>
<text x="162.7" y="38.3">4</text>
<text x="124" y="46.4">2</text>
<text x="128.2" y="46.3">7</text>
<text x="130.6" y="45.6">8</text>
<text x="155.1" y="46.5">2</text>
<text x="159.3" y="46.4">7</text>
<text x="161.6" y="45.8">8</text>
<text x="124.4" y="88.3">2</text>
<text x="128.4" y="88.2">7</text>
<text x="130.2" y="88.4">8</text>
<text x="155.1" y="88.4">2</text>
<text x="159.6" y="88.3">7</text>
<text x="161.6" y="88.7">8</text>
<text x="42.4" y="92.5">3</text>
<text x="46.8" y="92.6">4</text>
<text x="120.6" y="94">5</text>
<text x="151.7" y="94.1">5</text>
<text x="132" y="99.9">1</text>
<text x="134" y="96.5">4</text>
<text x="163.1" y="100">1</text>
<text x="164.6" y="96.3">4</text>
<text x="125.6" y="104.7">3</text>
<text x="156.6" y="104.8">3</text>
<text x="66.4" y="211.6">9</text>
<text x="76.3" y="211.8">1</text>
<text x="97.7" y="211.7">3</text>
<text x="122.1" y="211.8">3</text>
<text x="146.5" y="211.8">3</text>
<text x="171" y="211.9">3</text>
<text x="39.9" y="216.2">2</text>
<text x="39.9" y="220.9">1</text>
<text x="51.2" y="218.3">6</text>
<text x="60.7" y="218.6">7</text>
<text x="82.3" y="218.6">2</text>
<text x="92.2" y="218.4">4</text>
<text x="103.6" y="216.5">1</text>
<text x="103.6" y="220.4">5</text>
<text x="116.6" y="218.6">4</text>
<text x="128" y="216.7">1</text>
<text x="128" y="220.6">5</text>
<text x="141" y="218.5">4</text>
<text x="152.4" y="216.6">1</text>
<text x="152.5" y="220.5">5</text>
<text x="165.4" y="218.7">4</text>
<text x="176.8" y="216.8">1</text>
<text x="176.9" y="220.7">5</text>
<text x="50.3" y="227.3">7</text>
<text x="61.7" y="227.2">6</text>
<text x="80.6" y="227.3">3</text>
<text x="94.8" y="227.6">2</text>
<text x="99.6" y="227.7">7</text>
<text x="102.1" y="227.2">8</text>
<text x="119.2" y="227.8">2</text>
<text x="124" y="227.9">7</text>
<text x="126.5" y="227.3">8</text>
<text x="143.6" y="227.7">2</text>
<text x="148.4" y="227.8">7</text>
<text x="150.9" y="227.3">8</text>
<text x="168" y="227.9">2</text>
<text x="175.3" y="227.4">8</text>
<text x="30.3" y="231.9">6.3V dc</text>
<text x="41.9" y="228">3</text>
<text x="46.7" y="228.2">4</text>
<text x="64.9" y="228.1">5</text>
<text x="72" y="228">8</text>
<text x="77.7" y="228.1">4</text>
<text x="85.3" y="231.4">6.3V ac</text>
<text x="131.9" y="231.5">6.3V ac</text>
<text x="172.9" y="228">7</text>
<text x="180.7" y="231.6">6.3V ac</text>
<text x="42.8" y="239.8">4</text>
<text x="43" y="237.9">h</text>
<text x="63.9" y="239.7">h</text>
<text x="69.2" y="239.6">5</text>
<text x="69.3" y="237.7">h</text>
<text x="74.8" y="239.3">k2</text>
<text x="93" y="237.8">g2</text>
<text x="98.6" y="239.8">5</text>
<text x="99.1" y="237.7">g1</text>
<text x="117.6" y="237.6">g2</text>
<text x="118.5" y="239.9">4</text>
<text x="123.2" y="239.6">5</text>
<text x="123.7" y="237.5">g1</text>
<text x="141.8" y="237.9">g2</text>
<text x="147.4" y="239.9">5</text>
<text x="147.9" y="237.8">g1</text>
<text x="166.4" y="237.7">g2</text>
<text x="167.3" y="240">4</text>
<text x="172.1" y="239.7">5</text>
<text x="172.5" y="237.6">g1</text>
<text x="36.1" y="241.3">h</text>
<text x="37.4" y="242.4">3</text>
<text x="48" y="242.3">5</text>
<text x="49.3" y="241">a</text>
<text x="60.5" y="244.3">k1</text>
<text x="62.4" y="245.1">3</text>
<text x="65" y="241.2">4</text>
<text x="73.6" y="240.9">6</text>
<text x="75.8" y="244.3">7</text>
<text x="77.2" y="243.8">g2</text>
<text x="88.8" y="243.1">a</text>
<text x="90.2" y="244">3</text>
<text x="93.9" y="240.1">4</text>
<text x="102.5" y="243.2">6</text>
<text x="103.8" y="241.9">nc</text>
<text x="113.4" y="242.9">a</text>
<text x="114.8" y="243.9">3</text>
<text x="127.1" y="243">6</text>
<text x="128.4" y="241.7">nc</text>
<text x="137.6" y="243.2">a</text>
<text x="139.1" y="244.1">3</text>
<text x="142.7" y="240.2">4</text>
<text x="151.4" y="243.3">6</text>
<text x="152.7" y="242">nc</text>
<text x="162.3" y="243">a</text>
<text x="163.7" y="244">3</text>
<text x="176" y="243.1">6</text>
<text x="177.3" y="241.8">nc</text>
<text x="33.4" y="246.7">g3</text>
<text x="35.8" y="247">2</text>
<text x="49.8" y="246.5">6</text>
<text x="51.2" y="246.1">g2</text>
<text x="61" y="249.9">g1</text>
<text x="62.8" y="249.3">2</text>
<text x="74" y="251.8">9</text>
<text x="76.1" y="248.3">8</text>
<text x="77.4" y="249">hct</text>
<text x="88.6" y="249.5">h</text>
<text x="90.2" y="248.8">2</text>
<text x="103.2" y="247.9">7 h</text>
<text x="113.2" y="249.3">h</text>
<text x="114.8" y="248.6">2</text>
<text x="127.8" y="247.7">7 h</text>
<text x="137.4" y="249.6">h</text>
<text x="139.1" y="248.9">2</text>
<text x="152.1" y="248">7 h</text>
<text x="162.1" y="249.4">h</text>
<text x="163.7" y="248.7">2</text>
<text x="176.7" y="247.8">7 h</text>
<text x="37" y="253.8">g1</text>
<text x="38.5" y="252.3">1</text>
<text x="48" y="252.1">7</text>
<text x="49.1" y="252.9">k</text>
<text x="63.3" y="253.6">a1</text>
<text x="65" y="252.3">1</text>
<text x="74.8" y="253.5">a2</text>
<text x="91.5" y="257.8">Views are from underneath valve or valve holder</text>
<text x="91.7" y="254.3">g3</text>
<text x="93.4" y="252.6">1</text>
<text x="100.7" y="252.2">8</text>
<text x="102.1" y="253.2">k</text>
<text x="116.3" y="254.1">g3</text>
<text x="118" y="252.4">1</text>
<text x="125.3" y="252">8</text>
<text x="126.7" y="253.1">k</text>
<text x="140.6" y="254.4">g3</text>
<text x="142.2" y="252.7">1</text>
<text x="149.6" y="252.3">8</text>
<text x="151" y="253.3">k</text>
<text x="165.2" y="254.2">g3</text>
<text x="166.9" y="252.5">1</text>
<text x="174.2" y="252.1">8</text>
<text x="175.6" y="253.2">k</text>
<text x="83" y="259.6">h = heater hct = heater centre tap k = cathode a = anode nc = no connection</text>
</g>
<g font-size="1.1" fill="#1f1a17">
<text x="73.9" y="173.3">+</text>
<text x="73.8" y="183.9">+</text>
<text x="73.8" y="180.3">_</text>
<text x="73.8" y="191">_</text>
</g>
</svg>
